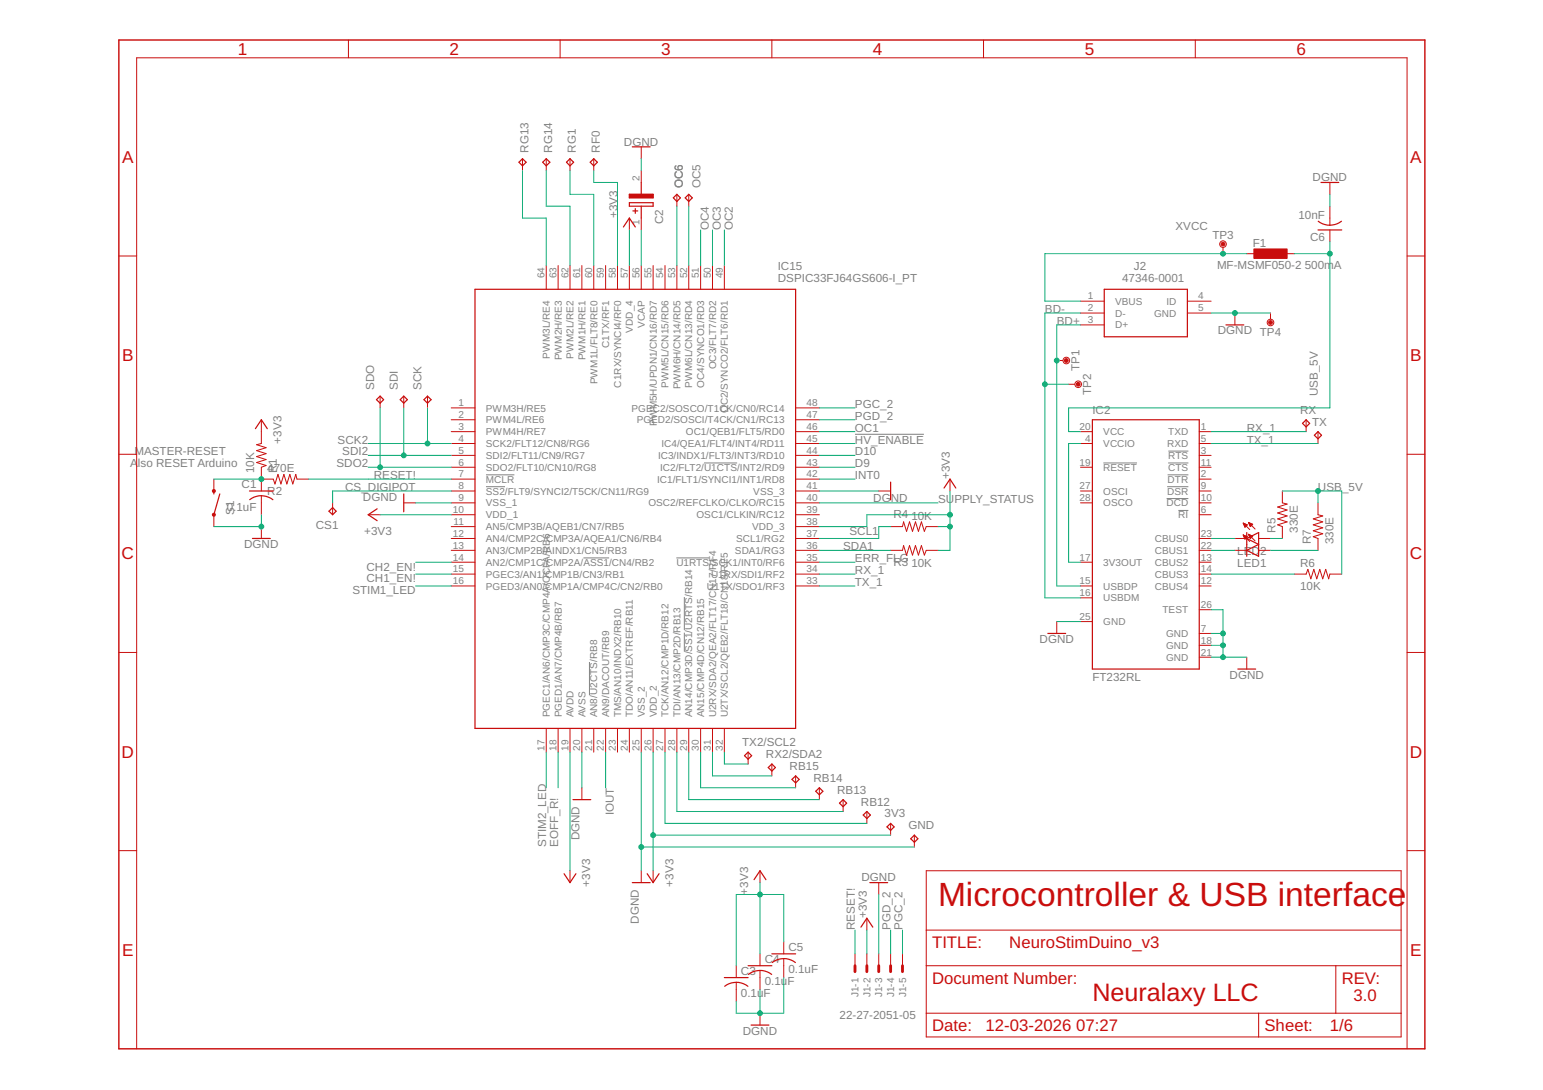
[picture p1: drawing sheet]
<svg xmlns="http://www.w3.org/2000/svg" width="297mm" height="210mm" viewBox="0 0 297 210" stroke-linecap="round" stroke-linejoin="round" font-family="sans-serif">
<g fill="none" stroke="#808080" stroke-width=".19">
<path d="M93.6 91.4h5.4M93.6 93.7h3.6M135.5 89.2h6.4M164.6 83.6h13.3M212.4 89.2h6.5M224.6 96h4.2M224.7 93.7h4.1M224.8 91.4h4M224.9 89.2h3.9M224.9 86.9h3.9M226.8 98.3h2M112.3 107.4h5"/>
<path d="M130.2 107.4h6.3M131.7 115v6.3M113.5 127.5v6.4M131.7 121.8v3.7"/>
</g>
<g fill="none" stroke="#c90d0c" stroke-width=".23">
<path d="M99.9 31.2l.7-.6 .7 .6-.7 .7zM105.2 30.6l.7 .6-.7 .7-.7-.7zM109.1 31.2l.6-.6 .7 .6-.7 .7zM113.6 31.2l.7-.6 .7 .6-.7 .7zM121.2 39h4.5v.7h-4.5zM121.2 37.4h4.5v.7h-4.5zM121.2 38h4.5M121.2 37.8h4.5M121.2 37.7h4.5M121.7 28.3h3.5M123.4 35.1v2.3M123.4 39.7v2.3"/>
<path d="M129.6 38.1l.7-.7 .7 .7-.7 .7zM131.9 38.1l.7-.7 .7 .7-.7 .7zM254.3 35.1h3.4M91.4 55.7h61.8v84.6h-61.8zM120 43.7l1.2-1.7 1.1 1.7M121.8 40.6h1M122.3 40.2v.9M212.6 55.7h16v9.2h-16zM253.7 44.3h4.6M253.8 42.6a3.7 3.7 0 0 0 4.4 0M72.5 77l.7-.7 .7 .7-.7 .6zM77 77l.7-.7 .7 .7-.7 .6z"/>
<path d="M81.6 77l.7-.7 .7 .7-.7 .6zM236 62.6h3.4M41.2 94.6v.5M42.3 95.1l-1.1 4M48 94.6h4.6M48.1 96.2a3.7 3.7 0 0 1 4.4 0M49.2 82.5l1.1-1.7 1.2 1.7M64 97.7l.7 .7-.7 .7-.7-.7zM72.6 98l-1.7 1.1 1.7 1.2M77.7 95.1v3.5M171.4 92.8v3.5M181.7 94l1.2-1.7 1.1 1.7"/>
<path d="M210.3 80.8h20.6v48h-20.6zM251.4 80.8l.7 .7-.7 .7-.7-.7zM253 83.8l.7-.7 .7 .7-.7 .7zM48.6 103.7h3.4M240 103.7l2.3-1.1v4.5l-2.3-1.1 2.3-1.2zM240 102.6v4.5M201.7 122h3.4M238.3 128.8h3.4M110.3 154h3.4M143.3 145.5l.7-.7 .7 .7-.7 .7zM147.9 147.8l.7-.7 .7 .7-.7 .7zM152.5 150.1l.7-.7 .6 .7-.6 .7z"/>
<path d="M157 152.4l.7-.7 .7 .7-.7 .7zM161.6 154.7l.7-.7 .7 .7-.7 .6zM166.2 157l.7-.7 .7 .7-.7 .6zM170.8 159.2l.6-.6 .7 .6-.7 .7zM108.6 168.3l1.1 1.7 1.2-1.7M121.7 170h3.5M124.6 168.3l1.1 1.7 1.2-1.7M145.2 169.4l1.1-1.7 1.1 1.7M165.7 178.5l1.2-1.7 1.1 1.7M167.4 170h3.5M175.3 161.5l.7-.7 .7 .7-.7 .7zM139.4 188.3h4.6"/>
<path d="M139.5 189.9a3.7 3.7 0 0 1 4.5 0M144 186h4.6M144.1 187.6a3.7 3.7 0 0 1 4.4 0M144.6 197.4h3.4M148.6 183.7h4.6M148.7 185.4a3.7 3.7 0 0 1 4.4 0"/>
</g>
<g fill="none" stroke="#c90d0c" stroke-width=".19">
<path d="M67.1 7.7v3.4M107.8 7.7v3.4M148.6 7.7v3.4M189.3 7.7v3.4M230.1 7.7v3.4M100.6 30.6v2.3M105.2 30.6v2.3M109.7 30.6v2.3M114.3 30.6v2.3M123.4 28.3v2.3M123.4 32.9v2.2M130.3 37.4v2.3"/>
<path d="M132.6 37.4v2.3M256 35.1v2.3M256 39.7v3.7M22.9 49.3h3.4M105.2 51.1v4.6M107.4 51.1v4.6M109.7 51.1v4.6M112 51.1v4.6M114.3 51.1v4.6M116.6 51.1v4.6M118.9 51.1v4.6M121.2 42v2.3"/>
<path d="M121.2 51.1v4.6M123.4 42v2.3M123.4 51.1v4.6M125.7 51.1v4.6M128 51.1v4.6M130.3 51.1v4.6M132.6 51.1v4.6M134.9 51.1v4.6M137.2 51.1v4.6M139.4 51.1v4.6M208 58h4.6M228.6 58h4.6"/>
<path d="M235.4 47.7v1.2M240 48.9h2.3M246.9 48.9h2.3M256 44.3v2.3M270.9 49.3h3.4M73.2 76.3v2.2M77.7 76.3v2.2M82.3 76.3v2.2M86.9 78.5h4.5M153.2 78.5h4.5M203.4 69.4h1.2M205.7 74h1.2"/>
<path d="M208 60.3h4.6M208 62.6h4.6M228.6 60.3h4.6M237.7 60.3v2.3M244.6 60.3v1.1M22.9 87.5h3.4M41.2 92.3v2.3M41.2 99.1v2.3M50.3 92.3h2.3l.3 .9 .6-1.8 .6 1.8 .6-1.8 .5 1.8 .6-1.8 .6 1.8 .5-1.8 .3 .9h2.3M50.3 80.8v4.6l-.9 .2 1.8 .6-1.8 .6 1.8 .6-1.8 .5 1.8 .6-1.8 .6 1.8 .5-.9 .4v4.6M50.3 95.5v3.6M64 96.8v2.3"/>
<path d="M70.9 99.1h2.3M77.7 96.8h2.3M86.9 83.1h4.5M86.9 96.8h4.5M86.9 94.6h4.5M86.9 85.4h4.5M86.9 87.7h4.5M86.9 90h4.5M86.9 92.3h4.5M86.9 99.1h4.5M86.9 80.8h4.5M153.2 83.1h4.5"/>
<path d="M153.2 96.8h4.5M153.2 94.6h4.5M153.2 85.4h4.5M153.2 87.7h4.5M153.2 90h4.5M153.2 92.3h4.5M153.2 99.1h4.5M153.2 80.8h4.5M169.2 94.6h2.2M182.9 92.3v2.3M208 83.1h2.3M208 96.8h2.3"/>
<path d="M208 94.6h2.3M208 85.4h2.3M208 90h2.3M230.9 83.1h2.3M230.9 96.8h2.3M230.9 94.6h2.3M230.9 85.4h2.3M230.9 87.7h2.3M230.9 90h2.3M230.9 92.3h2.3M230.9 99.1h2.3M246.9 94.6v2.2l.9 .3-1.8 .5 1.8 .6-1.8 .6 1.8 .6-1.8 .5 1.8 .6-1.8 .6 .9 .3v2.3"/>
<path d="M251.4 80.8v2.3M253.7 96.8v2.3l.9 .3-1.8 .5 1.8 .6-1.8 .6 1.8 .5-1.8 .6 1.8 .6-1.8 .6 .9 .3v2.3M253.7 83.1v2.3M270.9 87.5h3.4M50.3 101.4v2.3M86.9 108.3h4.5M86.9 112.8h4.5M86.9 103.7h4.5M86.9 106h4.5M86.9 110.6h4.5M86.9 101.4h4.5M153.2 108.3h4.5"/>
<path d="M153.2 112.8h4.5M153.2 103.7h4.5M153.2 106h4.5M153.2 110.6h4.5M153.2 101.4h4.5M171.4 106h2.3l.2-.9 .6 1.8 .6-1.8 .6 1.8 .5-1.8 .6 1.8 .6-1.8 .5 1.8 .4-.9h2.3M171.4 101.4h2.3l.2-.9 .6 1.8 .6-1.8 .6 1.8 .5-1.8 .6 1.8 .6-1.8 .5 1.8 .4-.9h2.3M203.4 119.7v2.3M208 108.3h2.3M208 112.8h2.3M208 115.1h2.3M208 119.7h2.3"/>
<path d="M230.9 108.3h2.3M230.9 112.8h2.3M230.9 103.7h2.3M230.9 106h2.3M230.9 110.6h2.3M230.9 117.4h2.3M237.7 103.7h2.3M237.7 106h2.3M239.3 100.7l1.3 1.3M239.3 100.7l.8 .4-.4 .4zM239.3 103l1.3 1.3M239.3 103l.8 .4-.4 .4z"/>
<path d="M239.4 100.8h.1M239.4 103.1h.2M239.4 100.9h.4M239.4 103.2h.4M239.4 101h.6M239.5 103.3h.6M239.5 101.1h.6M239.5 103.4h.5M239.5 101.2h.5M239.5 103.5h.4M239.6 101.3h.3M239.6 103.7h.2"/>
<path d="M239.6 101.4h.2M239.6 103.8h.1M240.3 100.6l1.3 1.3M240.3 100.6l.9 .4-.5 .4zM240.3 102.9l1.3 1.3M240.3 102.9l.9 .4-.5 .4zM240.3 102.9h.1M240.4 100.7h.2M240.4 103h.2M240.4 100.8h.4M240.5 103.1h.4M240.5 100.9h.5"/>
<path d="M240.5 103.2h.6M240.5 101h.6M240.5 103.3h.6M240.6 101.1h.4M240.6 103.4h.4M240.6 101.2h.3M240.6 103.5h.3M240.7 101.3h.1M240.7 103.7h.1M242.3 103.7h2.3M242.3 106h2.3M249.2 110.6h2.2l.4-1 .5 1.9 .6-1.9 .6 1.9 .6-1.9 .5 1.9 .6-1.9 .6 1.9 .2-.9h2.3"/>
<path d="M22.9 125.6h3.4M230.9 122h2.3M230.9 124.3h2.3M230.9 126.6h2.3M240 126.6v2.2M270.9 125.6h3.4M105.2 140.3v4.5M107.4 140.3v4.5M109.7 140.3v4.5M112 140.3v4.5M112 151.7v2.3M114.3 140.3v4.5"/>
<path d="M116.6 140.3v4.5M118.9 140.3v4.5M121.2 140.3v4.5M123.4 140.3v4.5M125.7 140.3v4.5M128 140.3v4.5M130.3 140.3v4.5M132.6 140.3v4.5M134.9 140.3v4.5M137.2 140.3v4.5M139.4 140.3v4.5M144 144.8v2.3"/>
<path d="M148.6 147.1v2.3M153.2 149.4v2.3M157.7 151.7v2.3M162.3 154v2.3M166.9 156.3v2.3M171.4 158.6v2.2M22.9 163.8h3.4M109.7 167.7v2.3M123.4 167.7v2.3M125.7 167.7v2.3M146.3 167.7v2.3M166.9 176.8v2.3"/>
<path d="M169.2 170v2.3M176 160.8v2.3M178.3 167.7h91.4v32h-91.4zM178.3 179.1h91.4M270.9 163.8h3.4M141.7 186v2.3M141.7 189.2v3.6M146.3 183.7v2.3M146.3 186.9v3.6M146.3 195.1v2.3M150.9 181.4v2.3M150.9 184.6v3.7"/>
<path d="M164.6 183.7v2.3M166.9 183.7v2.3M169.2 183.7v2.3M171.4 183.7v2.3M173.7 183.7v2.3M178.3 186h91.4M178.3 195.1h91.4M242.3 195.1v4.6M257.2 186v9.1M26.3 202v-190.9h244.6v190.9"/>
<circle cx="235.4" cy="47" r=".64"/>
<circle cx="205.3" cy="69.4" r=".64"/>
<circle cx="207.6" cy="74" r=".64"/>
<circle cx="244.6" cy="62.1" r=".64"/>
</g>
<g fill="#c90d0c" stroke="#c90d0c" stroke-width=".19">
<circle cx="41.2" cy="99.1" r=".3"/>
<circle cx="41.2" cy="94.6" r=".3"/>
<circle cx="235.4" cy="47" r=".36"/>
<circle cx="244.6" cy="62.1" r=".36"/>
<circle cx="207.6" cy="74" r=".36"/>
<circle cx="205.3" cy="69.4" r=".36"/>
</g>
<path d="M164.6 186v1.1M166.9 186v1.1M169.2 186v1.1M171.4 186v1.1M173.7 186v1.1" fill="none" stroke="#c90d0c" stroke-width=".55"/>
<path d="M241.4 47.9h6.4v1.9h-6.4z" fill="#c90d0c" stroke="#c90d0c" stroke-width=".19"/>
<path d="M22.9 7.7h251.4v194.3h-251.4z" fill="none" stroke="#c90d0c" stroke-width=".28"/>
<g fill="none" stroke="#0dab76" stroke-width=".19">
<path d="M100.6 32.9v9.1h4.6v9.1M105.2 32.9v6.8h4.5v11.4M109.7 32.9v4.5h4.6v13.7M114.3 32.9v2.2h4.6v16M123.4 30.6v2.3M130.3 39.7v11.4M132.6 39.7v11.4M256 37.4v2.3M121.2 44.3v6.8M123.4 44.3v6.8M134.9 44.3v6.8M137.2 44.3v6.8"/>
<path d="M139.4 44.3v6.8M240 48.9h-38.9v9.1h6.9M249.2 48.9h6.8M256 46.6v31.9h-50.3v4.6h2.3M73.2 78.5v11.5M77.7 78.5v9.2M82.3 78.5v6.9M157.7 78.5h6.9M201.1 74h4.6M208 60.3h-6.9v54.8h6.9M208 62.6h-4.6v50.2h4.6M233.2 60.3h11.4"/>
<path d="M41.2 92.3h9.1M50.3 99.1v2.3h-9.1M59.5 92.3h27.4M70.9 85.4h16M70.9 90h16M70.9 87.7h16M73.2 99.1h13.7M80 96.8h6.9M86.9 94.6h-22.9v2.2M157.7 96.8h22.9M157.7 94.6h11.5M157.7 85.4h6.9"/>
<path d="M157.7 92.3h6.9M157.7 83.1h6.9M157.7 80.8h6.9M157.7 90h6.9M157.7 87.7h6.9M182.9 99.1h-16v2.3h-9.2M182.9 94.6v11.4h-2.3M208 85.4h-2.3v22.9h2.3M233.2 85.4h20.5M233.2 83.1h18.2M246.9 94.6h11.4v16M253.7 94.6v2.2"/>
<path d="M80 108.3h6.9M80 110.6h6.9M80 112.8h6.9M157.7 106h13.7M157.7 108.3h6.9M157.7 110.6h6.9M157.7 112.8h6.9M171.4 101.4h-2.2v2.3h-11.5M180.6 101.4h2.3M203.4 119.7h4.6M233.2 117.4h2.2v9.2M233.2 106h4.5"/>
<path d="M233.2 103.7h4.5M233.2 110.6h16M244.6 106h9.1M244.6 103.7h2.3M233.2 126.6h6.8M233.2 122h2.2M233.2 124.3h2.2M105.2 144.8v6.9M107.4 144.8v6.9M109.7 144.8v22.9M112 144.8v6.9M116.6 144.8v6.9"/>
<path d="M123.4 144.8v22.9M125.7 144.8v22.9M128 144.8v13.8h38.9M130.3 144.8v11.5h32M132.6 144.8v9.2h25.1M134.9 144.8v6.9h18.3M137.2 144.8v4.6h11.4M139.4 144.8v2.3h4.6M123.4 163.1h52.6M125.7 160.8h45.7M146.3 170v13.7M164.6 179.1v4.6"/>
<path d="M166.9 179.1v4.6M169.2 172.3v11.4M171.4 179.1v4.6M173.7 179.1v4.6M146.3 190.5v4.6M150.9 181.4v-9.1h-9.2v13.7M150.9 188.3v6.8h-9.2v-2.3"/>
</g>
<g fill="#0dab76" stroke="#0dab76" stroke-width=".19">
<circle cx="50.3" cy="101.4" r=".47"/>
<circle cx="146.3" cy="195.1" r=".47"/>
<circle cx="237.7" cy="60.3" r=".47"/>
<circle cx="235.4" cy="122" r=".47"/>
<circle cx="235.4" cy="124.3" r=".47"/>
<circle cx="235.4" cy="126.6" r=".47"/>
<circle cx="123.4" cy="163.1" r=".47"/>
<circle cx="125.7" cy="160.8" r=".47"/>
<circle cx="182.9" cy="101.4" r=".47"/>
<circle cx="182.9" cy="99.1" r=".47"/>
<circle cx="146.3" cy="172.3" r=".47"/>
<circle cx="50.3" cy="92.3" r=".47"/>
<circle cx="235.4" cy="48.9" r=".47"/>
<circle cx="201.1" cy="74" r=".47"/>
<circle cx="203.4" cy="69.4" r=".47"/>
<circle cx="256" cy="48.9" r=".47"/>
<circle cx="253.7" cy="94.6" r=".47"/>
<circle cx="82.3" cy="85.4" r=".47"/>
<circle cx="77.7" cy="87.7" r=".47"/>
<circle cx="73.2" cy="90" r=".47"/>
</g>
<text font-size="6.5" fill="#c90d0c" x="180.6" y="174.5">Microcontroller &amp; USB interface</text>
<text font-size="4.8" fill="#c90d0c" x="210.3" y="192.8">Neuralaxy LLC</text>
<g font-size="3.3" fill="#c90d0c">
<text x="45.8" y="10.6">1</text>
<text x="86.5" y="10.6">2</text>
<text x="127.3" y="10.6">3</text>
<text x="168.1" y="10.6">4</text>
<text x="208.8" y="10.6">5</text>
<text x="249.6" y="10.6">6</text>
<text x="23.5" y="31.4">A</text>
<text x="271.5" y="31.4">A</text>
<text x="23.5" y="69.6">B</text>
<text x="271.5" y="69.6">B</text>
<text x="23.4" y="107.7">C</text>
<text x="271.4" y="107.7">C</text>
<text x="23.4" y="145.9">D</text>
<text x="271.4" y="145.9">D</text>
<text x="23.5" y="184.1">E</text>
<text x="271.5" y="184.1">E</text>
</g>
<g font-size="3.2" fill="#c90d0c">
<text x="179.4" y="182.5">TITLE:</text>
<text x="194.3" y="182.5">NeuroStimDuino_v3</text>
<text x="179.4" y="189.4">Document Number:</text>
<text x="258.3" y="189.4">REV:</text>
<text x="260.6" y="192.8">3.0</text>
<text x="179.4" y="198.5">Date:</text>
<text x="189.7" y="198.5">12-03-2026</text>
<text x="207.2" y="198.5">07:27</text>
<text x="243.4" y="198.5">Sheet:</text>
<text x="256" y="198.5">1/6</text>
</g>
<g font-size="2.2" fill="#808080">
<text x="101.7" y="29.4" transform="rotate(-90 101.7 29.4)">RG13</text>
<text x="106.3" y="29.4" transform="rotate(-90 106.3 29.4)">RG14</text>
<text x="110.9" y="29.4" transform="rotate(-90 110.9 29.4)">RG1</text>
<text x="115.4" y="29.4" transform="rotate(-90 115.4 29.4)">RF0</text>
<text x="120.1" y="28.1">DGND</text>
<text x="252.7" y="34.9">DGND</text>
<text x="118.9" y="42" transform="rotate(-90 118.9 42)">+3V3</text>
<text x="131.4" y="36.3" transform="rotate(-90 131.4 36.3)">OC6</text>
<text x="134.9" y="36.3" transform="rotate(-90 134.9 36.3)">OC5</text>
<text x="127.7" y="43.1" transform="rotate(-90 127.7 43.1)">C2</text>
<text x="136.5" y="44.3" transform="rotate(-90 136.5 44.3)">OC4</text>
<text x="138.8" y="44.3" transform="rotate(-90 138.8 44.3)">OC3</text>
<text x="141.1" y="44.3" transform="rotate(-90 141.1 44.3)">OC2</text>
<text x="226.3" y="44.3">XVCC</text>
<text x="233.4" y="46.1">TP3</text>
<text x="241.2" y="47.5">F1</text>
<text x="250" y="42.1">10nF</text>
<text x="252.2" y="46.5">C6</text>
<text x="149.7" y="51.9">IC15</text>
<text x="218.3" y="51.9">J2</text>
<text x="234.3" y="51.8">MF-MSMF050-2</text>
<text x="251.2" y="51.8">500mA</text>
<text x="149.7" y="54.2">DSPIC33FJ64GS606-I_PT</text>
<text x="216" y="54.2">47346-0001</text>
<text x="201.2" y="60.3">BD-</text>
<text x="203.4" y="62.6">BD+</text>
<text x="234.4" y="64.4">DGND TP4</text>
<text x="207.8" y="71.5" transform="rotate(-90 207.8 71.5)">TP1</text>
<text x="72" y="75.1" transform="rotate(-90 72 75.1)">SDO</text>
<text x="76.6" y="75.1" transform="rotate(-90 76.6 75.1)">SDI</text>
<text x="81.2" y="75.1" transform="rotate(-90 81.2 75.1)">SCK</text>
<text x="210.1" y="76" transform="rotate(-90 210.1 76)">TP2</text>
<text x="253.7" y="76.3" transform="rotate(-90 253.7 76.3)">USB_5V</text>
<text x="164.6" y="78.6">PGC_2</text>
<text x="164.6" y="80.8">PGD_2</text>
<text x="164.6" y="83.1">OC1</text>
<text x="210.3" y="79.7">IC2</text>
<text x="240" y="83.1">RX_1</text>
<text x="250.3" y="79.7">RX</text>
<text x="252.6" y="82">TX</text>
<text x="25.1" y="90">A</text>
<text x="25.9" y="87.7">MASTER-RESET</text>
<text x="26.6" y="90">lso RESET Arduino</text>
<text x="54.2" y="85.4" transform="rotate(-90 54.2 85.4)">+3V3</text>
<text x="64.8" y="90">SDO2</text>
<text x="65" y="85.4">SCK2</text>
<text x="65.9" y="87.7">SDI2</text>
<text x="164.6" y="90">D9</text>
<text x="164.6" y="87.7">D10</text>
<text x="164.6" y="85.4">HV_ENABLE</text>
<text x="240" y="85.4">TX_1</text>
<text x="46.5" y="94">C1</text>
<text x="48.9" y="91.1" transform="rotate(-90 48.9 91.1)">10K</text>
<text x="51.5" y="90.9">470E</text>
<text x="51.5" y="95.2">R2</text>
<text x="53.3" y="91.1" transform="rotate(-90 53.3 91.1)">R1</text>
<text x="66.5" y="94.6">CS_DIGIPOT</text>
<text x="72" y="92.3">RESET!</text>
<text x="164.6" y="92.3">INT0</text>
<text x="182.9" y="92.3" transform="rotate(-90 182.9 92.3)">+3V3</text>
<text x="253.7" y="94.6">USB</text>
<text x="258.4" y="94.6">_5V</text>
<text x="43.7" y="98.3">0.1uF</text>
<text x="45.1" y="99.1" transform="rotate(-90 45.1 99.1)">S1</text>
<text x="60.8" y="101.9">CS1</text>
<text x="69.9" y="96.4">DGND</text>
<text x="168.1" y="96.6">DGND</text>
<text x="172" y="99.8">R4</text>
<text x="175.4" y="100.1">10K</text>
<text x="180.6" y="96.8">SUPPLY_STATUS</text>
<text x="47" y="105.5">DGND</text>
<text x="70.1" y="103">+3V3</text>
<text x="162.3" y="106">SDA1</text>
<text x="163.5" y="103">SCL1</text>
<text x="238.2" y="106.9">LED2</text>
<text x="245.5" y="102.6" transform="rotate(-90 245.5 102.6)">R5</text>
<text x="249.8" y="102.6" transform="rotate(-90 249.8 102.6)">330E</text>
<text x="252.4" y="104.8" transform="rotate(-90 252.4 104.8)">R7</text>
<text x="256.7" y="104.8" transform="rotate(-90 256.7 104.8)">330E</text>
<text x="70.6" y="112.2">CH1_EN!</text>
<text x="70.6" y="109.9">CH2_EN!</text>
<text x="164.6" y="112.8">TX_1</text>
<text x="164.6" y="110.6">RX_1</text>
<text x="164.6" y="108.3">ERR_FLG</text>
<text x="172" y="108.9">R3</text>
<text x="175.4" y="109.2">10K</text>
<text x="238.2" y="109.2">LED1</text>
<text x="250.3" y="113.5">10K</text>
<text x="250.3" y="109.2">R6</text>
<text x="67.8" y="114.4">STIM1_LED</text>
<text x="200.1" y="123.8">DGND</text>
<text x="210.3" y="131.1">FT232RL</text>
<text x="236.7" y="130.7">DGND</text>
<text x="142.9" y="143.7">TX2/SCL2</text>
<text x="147.4" y="146">RX2/SDA2</text>
<text x="152" y="148.3">RB15</text>
<text x="156.6" y="150.6">RB14</text>
<text x="161.2" y="152.8">RB13</text>
<text x="165.7" y="155.1">RB12</text>
<text x="111.6" y="161.9" transform="rotate(-90 111.6 161.9)">DGND</text>
<text x="118.2" y="157" transform="rotate(-90 118.2 157)">IOUT</text>
<text x="170.3" y="157.4">3V3</text>
<text x="174.9" y="159.7">GND</text>
<text x="105.2" y="163.1" transform="rotate(-90 105.2 163.1)">STIM2_LED</text>
<text x="107.4" y="163.1" transform="rotate(-90 107.4 163.1)">EOFF_R!</text>
<text x="113.6" y="170.7" transform="rotate(-90 113.6 170.7)">+3V3</text>
<text x="129.6" y="170.7" transform="rotate(-90 129.6 170.7)">+3V3</text>
<text x="144" y="172.3" transform="rotate(-90 144 172.3)">+3V3</text>
<text x="165.8" y="169.7">DGND</text>
<text x="123" y="177.8" transform="rotate(-90 123 177.8)">DGND</text>
<text x="164.6" y="179.1" transform="rotate(-90 164.6 179.1)">RESET!</text>
<text x="166.9" y="176.8" transform="rotate(-90 166.9 176.8)">+3V3</text>
<text x="171.4" y="179.1" transform="rotate(-90 171.4 179.1)">PGD_2</text>
<text x="173.7" y="179.1" transform="rotate(-90 173.7 179.1)">PGC_2</text>
<text x="147.2" y="185.4">C4</text>
<text x="151.8" y="183.1">C5</text>
<text x="142.6" y="187.7">C3</text>
<text x="147.2" y="189.7">0.1uF</text>
<text x="151.8" y="187.5">0.1uF</text>
<text x="142.6" y="192">0.1uF</text>
<text x="161.6" y="196.1">22-27-2051-05</text>
<text x="143" y="199.2">DGND</text>
</g>
<g font-size="1.9" fill="#808080">
<text x="123.1" y="34.8" transform="rotate(-90 123.1 34.8)">2</text>
<text x="123.1" y="43.4" transform="rotate(-90 123.1 43.4)">1</text>
<text x="104.8" y="53.6" transform="rotate(-90 104.8 53.6)">64</text>
<text x="107.1" y="53.6" transform="rotate(-90 107.1 53.6)">63</text>
<text x="109.4" y="53.6" transform="rotate(-90 109.4 53.6)">62</text>
<text x="111.7" y="53.6" transform="rotate(-90 111.7 53.6)">61</text>
<text x="114" y="53.6" transform="rotate(-90 114 53.6)">60</text>
<text x="116.3" y="53.6" transform="rotate(-90 116.3 53.6)">59</text>
<text x="118.6" y="53.6" transform="rotate(-90 118.6 53.6)">58</text>
<text x="120.8" y="53.6" transform="rotate(-90 120.8 53.6)">57</text>
<text x="123.1" y="53.6" transform="rotate(-90 123.1 53.6)">56</text>
<text x="125.4" y="53.6" transform="rotate(-90 125.4 53.6)">55</text>
<text x="127.7" y="53.6" transform="rotate(-90 127.7 53.6)">54</text>
<text x="130" y="53.6" transform="rotate(-90 130 53.6)">53</text>
<text x="132.3" y="53.6" transform="rotate(-90 132.3 53.6)">52</text>
<text x="134.6" y="53.6" transform="rotate(-90 134.6 53.6)">51</text>
<text x="136.8" y="53.6" transform="rotate(-90 136.8 53.6)">50</text>
<text x="139.1" y="53.6" transform="rotate(-90 139.1 53.6)">49</text>
<text x="209.4" y="57.7">1</text>
<text x="209.4" y="60">2</text>
<text x="214.7" y="58.7">VBUS</text>
<text x="224.6" y="58.7">ID</text>
<text x="230.7" y="57.7">4</text>
<text x="230.7" y="60">5</text>
<text x="121.8" y="64.1" transform="rotate(-90 121.8 64.1)">VDD_4</text>
<text x="124.1" y="63.1" transform="rotate(-90 124.1 63.1)">VCAP</text>
<text x="209.4" y="62.2">3</text>
<text x="214.7" y="61">D-</text>
<text x="214.7" y="63.2">D+</text>
<text x="222.2" y="61">GND</text>
<text x="105.9" y="69.1" transform="rotate(-90 105.9 69.1)">PWM3L/RE4</text>
<text x="108.1" y="69.4" transform="rotate(-90 108.1 69.4)">PWM2H/RE3</text>
<text x="110.4" y="69.1" transform="rotate(-90 110.4 69.1)">PWM2L/RE2</text>
<text x="112.7" y="69.4" transform="rotate(-90 112.7 69.4)">PWM1H/RE1</text>
<text x="117.3" y="67" transform="rotate(-90 117.3 67)">C1TX/RF1</text>
<text x="137.8" y="71.1" transform="rotate(-90 137.8 71.1)">OC3/FLT7/RD2</text>
<text x="115" y="74" transform="rotate(-90 115 74)">PWM1L/FLT8/RE0</text>
<text x="119.6" y="74.6" transform="rotate(-90 119.6 74.6)">C1RX/SYNCI4/RF0</text>
<text x="128.7" y="74.7" transform="rotate(-90 128.7 74.7)">PWM5L/CN15/RD6</text>
<text x="131" y="75" transform="rotate(-90 131 75)">PWM6H/CN14/RD5</text>
<text x="133.3" y="74.7" transform="rotate(-90 133.3 74.7)">PWM6L/CN13/RD4</text>
<text x="135.6" y="74.6" transform="rotate(-90 135.6 74.6)">OC4/SYNCO1/RD3</text>
<text x="88.3" y="78.2">1</text>
<text x="88.3" y="80.5">2</text>
<text x="88.3" y="82.8">3</text>
<text x="93.6" y="79.2">PWM3H/RE5</text>
<text x="93.6" y="81.5">PWM4L/RE6</text>
<text x="93.6" y="83.8">PWM4H/RE7</text>
<text x="121.6" y="79.3">PGEC2/SOSCO/T1CK/CN0/RC14</text>
<text x="122.6" y="81.5">PGED2/SOSCI/T4CK/CN1/RC13</text>
<text x="126.4" y="82.1" transform="rotate(-90 126.4 82.1)">PWM5H/UPDN1/CN16/RD7</text>
<text x="132" y="83.8">OC1/QEB1/FLT5/RD0</text>
<text x="140.1" y="79.6" transform="rotate(-90 140.1 79.6)">OC2/SYNCO2/FLT6/RD1</text>
<text x="155.3" y="78.2">48</text>
<text x="155.3" y="80.5">47</text>
<text x="155.3" y="82.8">46</text>
<text x="207.8" y="82.8">20</text>
<text x="212.4" y="83.8">VCC</text>
<text x="224.9" y="83.8">TXD</text>
<text x="231.2" y="82.8">1</text>
<text x="88.3" y="85.1">4</text>
<text x="88.3" y="87.4">5</text>
<text x="88.3" y="89.7">6</text>
<text x="93.6" y="86.1">SCK2/FLT12/CN8/RG6</text>
<text x="93.6" y="88.4">SDI2/FLT11/CN9/RG7</text>
<text x="126.7" y="88.4">IC3/INDX1/FLT3/INT3/RD10</text>
<text x="127.3" y="86.1">IC4/QEA1/FLT4/INT4/RD11</text>
<text x="155.3" y="85.1">45</text>
<text x="155.3" y="87.4">44</text>
<text x="155.3" y="89.7">43</text>
<text x="207.8" y="89.7">19</text>
<text x="208.9" y="85.1">4</text>
<text x="212.4" y="86.1">VCCIO</text>
<text x="224.7" y="86.1">RXD</text>
<text x="224.9" y="88.4">RTS</text>
<text x="231.2" y="85.1">5</text>
<text x="231.2" y="87.4">3</text>
<text x="231.2" y="89.7">11</text>
<text x="88.3" y="92">7</text>
<text x="88.3" y="94.2">8</text>
<text x="93.6" y="90.7">SDO2/FLT10/CN10/RG8</text>
<text x="93.6" y="93">MCLR</text>
<text x="93.6" y="95.2">SS2/FLT9/SYNCI2/T5CK/CN11/RG9</text>
<text x="126.5" y="93">IC1/FLT1/SYNCI1/INT1/RD8</text>
<text x="127.1" y="90.7">IC2/FLT2/U1CTS/INT2/RD9</text>
<text x="145" y="95.2">VSS_3</text>
<text x="155.3" y="92">42</text>
<text x="155.3" y="94.2">41</text>
<text x="207.8" y="94.2">27</text>
<text x="212.4" y="95.2">OSCI</text>
<text x="212.4" y="90.7">RESET</text>
<text x="224.7" y="95.2">DSR</text>
<text x="224.8" y="93">DTR</text>
<text x="224.9" y="90.7">CTS</text>
<text x="231.2" y="92">2</text>
<text x="231.2" y="94.2">9</text>
<text x="87.2" y="98.8">10</text>
<text x="87.3" y="101.1">11</text>
<text x="88.3" y="96.5">9</text>
<text x="93.6" y="97.5">VSS_1</text>
<text x="93.6" y="99.8">VDD_1</text>
<text x="124.8" y="97.5">OSC2/REFCLKO/CLKO/RC15</text>
<text x="134.1" y="99.8">OSC1/CLKIN/RC12</text>
<text x="155.3" y="96.5">40</text>
<text x="155.3" y="98.8">39</text>
<text x="155.3" y="101.1">38</text>
<text x="207.8" y="96.5">28</text>
<text x="212.4" y="97.5">OSCO</text>
<text x="224.6" y="97.5">DCD</text>
<text x="226.8" y="99.8">RI</text>
<text x="231.2" y="96.5">10</text>
<text x="231.2" y="98.8">6</text>
<text x="87.2" y="103.4">12</text>
<text x="87.2" y="105.7">13</text>
<text x="87.2" y="108">14</text>
<text x="93.6" y="102.1">AN5/CMP3B/AQEB1/CN7/RB5</text>
<text x="93.6" y="104.4">AN4/CMP2C/CMP3A/AQEA1/CN6/RB4</text>
<text x="93.6" y="106.7">AN3/CMP2B/AINDX1/CN5/RB3</text>
<text x="141.5" y="106.7">SDA1/RG3</text>
<text x="141.7" y="104.4">SCL1/RG2</text>
<text x="144.8" y="102.1">VDD_3</text>
<text x="155.3" y="103.4">37</text>
<text x="155.3" y="105.7">36</text>
<text x="155.3" y="108">35</text>
<text x="207.8" y="108">17</text>
<text x="222.3" y="104.4">CBUS0</text>
<text x="222.3" y="106.7">CBUS1</text>
<text x="231.2" y="103.4">23</text>
<text x="231.2" y="105.7">22</text>
<text x="231.2" y="108">13</text>
<text x="87.2" y="110.2">15</text>
<text x="87.2" y="112.5">16</text>
<text x="93.6" y="109">AN2/CMP1C/CMP2A/ASS1/CN4/RB2</text>
<text x="93.6" y="111.2">PGEC3/AN1/CMP1B/CN3/RB1</text>
<text x="93.6" y="113.5">PGED3/AN0/CMP1A/CMP4C/CN2/RB0</text>
<text x="130.2" y="109">U1RTS/SCK1/INT0/RF6</text>
<text x="136.1" y="113.5">U1TX/SDO1/RF3</text>
<text x="136.9" y="111.2">U1RX/SDI1/RF2</text>
<text x="155.3" y="110.2">34</text>
<text x="155.3" y="112.5">33</text>
<text x="207.8" y="112.5">15</text>
<text x="212.4" y="109">3V3OUT</text>
<text x="212.4" y="113.5">USBDP</text>
<text x="222.3" y="109">CBUS2</text>
<text x="222.3" y="111.2">CBUS3</text>
<text x="222.3" y="113.5">CBUS4</text>
<text x="231.2" y="110.2">14</text>
<text x="231.2" y="112.5">12</text>
<text x="207.8" y="114.8">16</text>
<text x="207.8" y="119.4">25</text>
<text x="212.4" y="115.8">USBDM</text>
<text x="223.8" y="118.1">TEST</text>
<text x="231.2" y="117.1">26</text>
<text x="212.4" y="120.4">GND</text>
<text x="224.5" y="122.7">GND</text>
<text x="224.5" y="125">GND</text>
<text x="231.2" y="121.7">7</text>
<text x="231.2" y="123.9">18</text>
<text x="224.5" y="127.2">GND</text>
<text x="231.2" y="126.2">21</text>
<text x="105.8" y="138.2" transform="rotate(-90 105.8 138.2)">PGEC1/AN6/CMP3C/CMP4A/OCFA/RB6</text>
<text x="108.1" y="138.2" transform="rotate(-90 108.1 138.2)">PGED1/AN7/CMP4B/RB7</text>
<text x="110.4" y="138.2" transform="rotate(-90 110.4 138.2)">AVDD</text>
<text x="112.7" y="138.2" transform="rotate(-90 112.7 138.2)">AVSS</text>
<text x="115" y="138.2" transform="rotate(-90 115 138.2)">AN8/U2CTS/RB8</text>
<text x="117.3" y="138.2" transform="rotate(-90 117.3 138.2)">AN9/DACOUT/RB9</text>
<text x="119.6" y="138.2" transform="rotate(-90 119.6 138.2)">TMS/AN10/INDX2/RB10</text>
<text x="121.8" y="138.2" transform="rotate(-90 121.8 138.2)">TDO/AN11/EXTREF/RB11</text>
<text x="124.1" y="138.2" transform="rotate(-90 124.1 138.2)">VSS_2</text>
<text x="126.4" y="138.2" transform="rotate(-90 126.4 138.2)">VDD_2</text>
<text x="128.7" y="138.2" transform="rotate(-90 128.7 138.2)">TCK/AN12/CMP1D/RB12</text>
<text x="131" y="138.2" transform="rotate(-90 131 138.2)">TDI/AN13/CMP2D/RB13</text>
<text x="133.3" y="138.2" transform="rotate(-90 133.3 138.2)">AN14/CMP3D/SS1/U2RTS/RB14</text>
<text x="135.6" y="138.2" transform="rotate(-90 135.6 138.2)">AN15/CMP4D/CN12/RB15</text>
<text x="137.8" y="138.2" transform="rotate(-90 137.8 138.2)">U2RX/SDA2/QEA2/FLT17/CN17/RF4</text>
<text x="140.1" y="138.2" transform="rotate(-90 140.1 138.2)">U2TX/SCL2/QEB2/FLT18/CN18/RF5</text>
<text x="104.8" y="144.5" transform="rotate(-90 104.8 144.5)">17</text>
<text x="107.1" y="144.5" transform="rotate(-90 107.1 144.5)">18</text>
<text x="109.4" y="144.5" transform="rotate(-90 109.4 144.5)">19</text>
<text x="111.7" y="144.5" transform="rotate(-90 111.7 144.5)">20</text>
<text x="114" y="144.5" transform="rotate(-90 114 144.5)">21</text>
<text x="116.3" y="144.5" transform="rotate(-90 116.3 144.5)">22</text>
<text x="118.6" y="144.5" transform="rotate(-90 118.6 144.5)">23</text>
<text x="120.8" y="144.5" transform="rotate(-90 120.8 144.5)">24</text>
<text x="123.1" y="144.5" transform="rotate(-90 123.1 144.5)">25</text>
<text x="125.4" y="144.5" transform="rotate(-90 125.4 144.5)">26</text>
<text x="127.7" y="144.5" transform="rotate(-90 127.7 144.5)">27</text>
<text x="130" y="144.5" transform="rotate(-90 130 144.5)">28</text>
<text x="132.3" y="144.5" transform="rotate(-90 132.3 144.5)">29</text>
<text x="134.6" y="144.5" transform="rotate(-90 134.6 144.5)">30</text>
<text x="136.8" y="144.5" transform="rotate(-90 136.8 144.5)">31</text>
<text x="139.1" y="144.5" transform="rotate(-90 139.1 144.5)">32</text>
<text x="165.3" y="192" transform="rotate(-90 165.3 192)">J1-1</text>
<text x="167.6" y="192" transform="rotate(-90 167.6 192)">J1-2</text>
<text x="169.8" y="192" transform="rotate(-90 169.8 192)">J1-3</text>
<text x="172.1" y="192" transform="rotate(-90 172.1 192)">J1-4</text>
<text x="174.4" y="192" transform="rotate(-90 174.4 192)">J1-5</text>
</g>
</svg>
